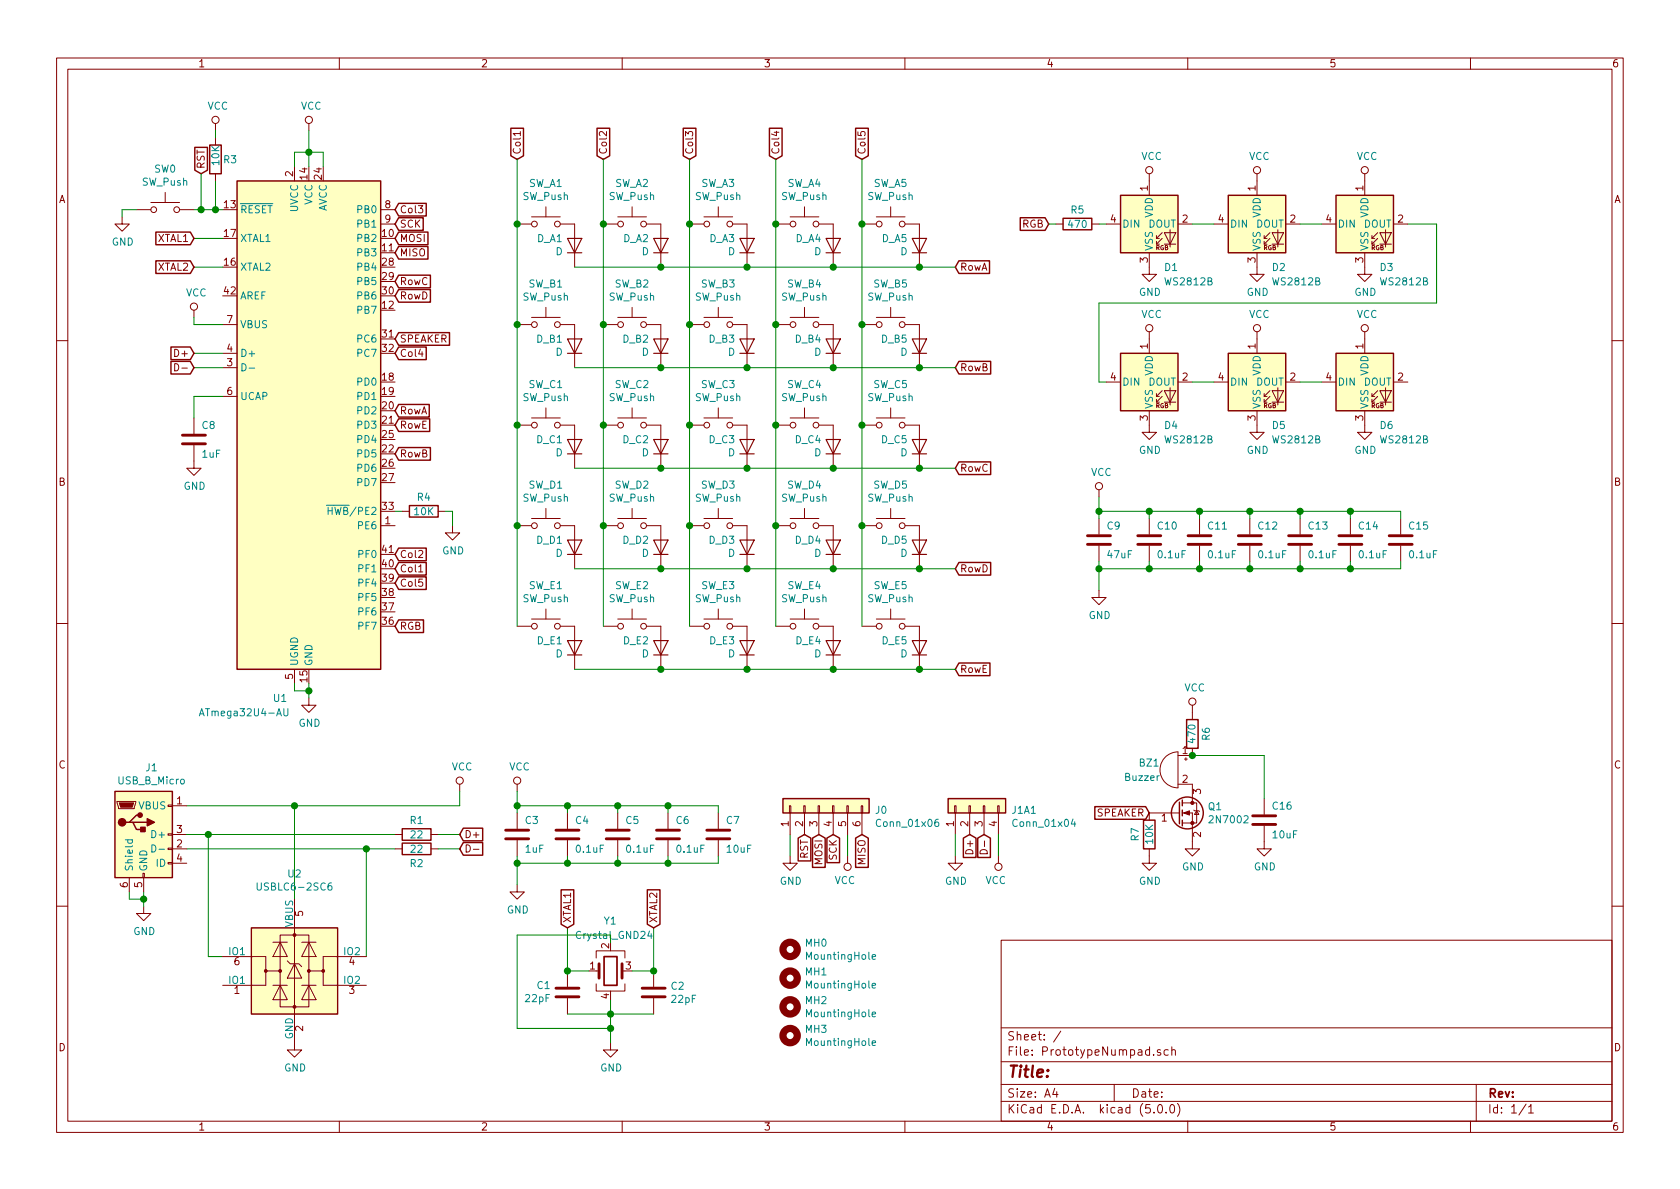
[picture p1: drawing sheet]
<svg xmlns="http://www.w3.org/2000/svg" width="297mm" height="210mm" viewBox="0 0 297 210" stroke-linecap="round" stroke-linejoin="round" font-family="sans-serif">
<g fill="none" stroke="#840000" stroke-width=".18">
<path d="M10 10.3h277v189.9h-277zM12 12.2h273v186.1h-273zM60 10.3v1.9M110 10.3v1.9M160 10.3v1.9M210 10.3v1.9M260 10.3v1.9M21.6 38.3v1.3h1.3l-1.3 1.3-1.3-1.3h1.3M24.1 37.1h2.6M26.7 35.8h5M29.2 34v1.8M31.7 37.1h2.6"/>
<path d="M38.1 21.8v1.3M38.1 24.4v1.2M38.1 30.7v1.3M52.1 29.5v2.5M54.6 21.8v1.3M67.3 37.1h2.5M67.3 39.6h2.5M91.4 39.6h2.6M92 23.3v.7M94 38.3h5.1M96.5 36.6v1.7M99.1 39.6h2.5v7.6"/>
<path d="M106.7 39.6h2.5M109.2 38.3h5.1M111.8 36.6v1.7M114.3 39.6h2.5v7.6M121.9 39.6h2.6M124.5 38.3h5M127 36.6v1.7M129.5 39.6h2.6v7.6M137.2 39.6h2.5M139.7 38.3h5.1M142.2 36.6v1.7M144.8 39.6h2.5v7.6"/>
<path d="M152.4 39.6h2.5M154.9 38.3h5.1M157.5 36.6v1.7M160 39.6h2.6v7.6M186.7 39.6h1.3M193 39.6h1.3M195.6 39.6h2.5M203.2 30.7v3.8M208.3 39.6h2.5M214.6 39.6h2.6M222.2 30.7v3.8M227.3 39.6h2.6"/>
<path d="M233.7 39.6h2.5M241.3 30.7v3.8M246.4 39.6h2.5M34.3 54.9v1.2M39.4 57.4h2.5M91.4 57.4h2.6M94 56.1h5.1M96.5 54.4v1.7M99.1 57.4h2.5v7.6M106.7 57.4h2.5M109.2 56.1h5.1M111.8 54.4v1.7"/>
<path d="M114.3 57.4h2.5v7.6M121.9 57.4h2.6M124.5 56.1h5M127 54.4v1.7M129.5 57.4h2.6v7.6M137.2 57.4h2.5M139.7 56.1h5.1M142.2 54.4v1.7M144.8 57.4h2.5v7.6M152.4 57.4h2.5M154.9 56.1h5.1M157.5 54.4v1.7"/>
<path d="M160 57.4h2.6v7.6M203.2 44.7v3.8h1.3l-1.3 1.3-1.3-1.3h1.3M203.2 58.7v3.8M204.5 42.2h.5M205.5 42.2l-1 1v-.5M205.5 41.1l-1 1.1v-.5M205.9 41.1h2l-1 2.1zM205.9 43.2h2M206.9 40.6v3.1M222.2 44.7v3.8h1.3l-1.3 1.3-1.2-1.3h1.2M222.2 58.7v3.8M223.5 42.2h.5"/>
<path d="M224.5 42.2l-1 1v-.5M224.5 41.1l-1 1.1v-.5M224.9 41.1h2l-1 2.1zM224.9 43.2h2M225.9 40.6v3.1M241.3 44.7v3.8h1.3l-1.3 1.3-1.3-1.3h1.3M241.3 58.7v3.8M242.6 42.2h.5M243.6 42.2l-1 1v-.5M243.6 41.1l-1 1.1v-.5M244 41.1h2l-1 2.1zM244 43.2h2"/>
<path d="M245 40.6v3.1M10 60.2h2M30.9 64.3a.64 .64 0 0 1 .7 .6 .64 .64 0 0 1-.7 .7zM32.2 65.1h.9M34.3 78.7v4.1h1.3l-1.3 1.3-1.3-1.3h1.3M34.3 73.9v2.8M39.4 65h2.5M39.4 62.5h2.5M39.4 70.1h2.5M91.4 75.2h2.6M94 73.9h5.1M96.5 72.1v1.8"/>
<path d="M99.1 75.2h2.5v7.6M106.7 75.2h2.5M109.2 73.9h5.1M111.8 72.1v1.8M114.3 75.2h2.5v7.6M121.9 75.2h2.6M124.5 73.9h5M127 72.1v1.8M129.5 75.2h2.6v7.6M137.2 75.2h2.5M139.7 73.9h5.1M142.2 72.1v1.8"/>
<path d="M144.8 75.2h2.5v7.6M152.4 75.2h2.5M154.9 73.9h5.1M157.5 72.1v1.8M160 75.2h2.6v7.6M195.6 67.6h2.5M203.2 72.6v3.8h1.3l-1.3 1.3-1.3-1.3h1.3M204.5 70.1h.5M205.5 70.1l-1 1v-.5M205.5 69.1l-1 1v-.5M205.9 69.1h2l-1 2zM205.9 71.1h2"/>
<path d="M206.9 68.6v3M208.3 67.6h2.5M214.6 67.6h2.6M222.2 72.6v3.8h1.3l-1.3 1.3-1.2-1.3h1.2M223.5 70.1h.5M224.5 70.1l-1 1v-.5M224.5 69.1l-1 1v-.5M224.9 69.1h2l-1 2zM224.9 71.1h2M225.9 68.6v3M227.3 67.6h2.6M233.7 67.6h2.5"/>
<path d="M241.3 72.6v3.8h1.3l-1.3 1.3-1.3-1.3h1.3M242.6 70.1h.5M243.6 70.1l-1 1v-.5M243.6 69.1l-1 1v-.5M244 69.1h2l-1 2zM244 71.1h2M245 68.6v3M246.4 67.6h2.5M285 60.2h2M67.3 93h2.5M71.1 90.4h1.3M77.5 90.4h1.2"/>
<path d="M80 93v1.2h1.3l-1.3 1.3-1.3-1.3h1.3M91.4 93h2.6M94 91.7h5.1M96.5 89.9v1.8M99.1 93h2.5v7.6M106.7 93h2.5M109.2 91.7h5.1M111.8 89.9v1.8M114.3 93h2.5v7.6M121.9 93h2.6M124.5 91.7h5M127 89.9v1.8"/>
<path d="M129.5 93h2.6v7.6M137.2 93h2.5M139.7 91.7h5.1M142.2 89.9v1.8M144.8 93h2.5v7.6M152.4 93h2.5M154.9 91.7h5.1M157.5 89.9v1.8M160 93h2.6v7.6M194.3 86.6v1.3M194.3 91.7v2.8M194.3 96.5v2.8"/>
<path d="M203.2 91.7v2.8M203.2 96.5v2.8M212.1 91.7v2.8M212.1 96.5v2.8M221 91.7v2.8M221 96.5v2.8M229.9 91.7v2.8M229.9 96.5v2.8M238.8 91.7v2.8M238.8 96.5v2.8M247.6 91.7v2.8M247.6 96.5v2.8"/>
<path d="M10 110.3h2M52.1 118.4v2.5M74 101.1h.8M91.4 110.7h2.6M94 109.5h5.1M96.5 107.7v1.8M99.1 110.7h2.5v7.7M106.7 110.7h2.5M109.2 109.5h5.1M111.8 107.7v1.8M114.3 110.7h2.5v7.7M121.9 110.7h2.6"/>
<path d="M124.5 109.5h5M127 107.7v1.8M129.5 110.7h2.6v7.7M137.2 110.7h2.5M139.7 109.5h5.1M142.2 107.7v1.8M144.8 110.7h2.5v7.7M152.4 110.7h2.5M154.9 109.5h5.1M157.5 107.7v1.8M160 110.7h2.6v7.7M194.3 104.4v1.3h1.3l-1.3 1.2-1.3-1.2h1.3"/>
<path d="M285 110.3h2M54.6 123.4v1.3h1.3l-1.3 1.3-1.3-1.3h1.3M81.3 138.7v1.2M91.4 138.7v1.2M206 133.9a3.3 3.3 0 0 1 2.3-.9v6.3a3.2 3.2 0 0 1-2.9-1.9 3.2 3.2 0 0 1 .6-3.5zM208.3 138.7h2.5v3.3M209.4 134.2h.5M209.7 134v.5M210.8 124.7v2.5M210.8 132.3v1.3h-2.5M20.7 141.7h3.3v.3l-.3 1h-2.7zM22.9 155.2v2.5"/>
<path d="M25.3 154.4h.2v.8h-.2zM25.4 155.2v2.5M29.7 152.5h.8v.3h-.8zM29.7 150h.8v.2h-.8zM29.7 147.4h.8v.3h-.8zM29.7 142.4h.8v.2h-.8zM30.5 142.5h2.5M30.5 150.1h2.5M30.5 147.6h2.5M30.5 152.6h2.5M52.1 159v26.7h1.2l-1.2 1.2-1.3-1.2h1.3M69.8 150.1h1.3"/>
<path d="M69.8 147.6h1.3M76.2 150.1h1.3M76.2 147.6h1.3M82.4 149.4a.64 .64 0 0 1 .8 .6 .64 .64 0 0 1-.8 .7zM83.7 150.2h1M91.4 156.5v1.2h1.3l-1.3 1.3-1.2-1.3h1.2M91.4 143.8v2.8M91.4 148.6v2.8M100.3 143.8v2.8M100.3 148.6v2.8M109.2 143.8v2.8M109.2 148.6v2.8"/>
<path d="M118.1 143.8v2.8M118.1 148.6v2.8M127 143.8v2.8M127 148.6v2.8M139.6 142.5h.2v1.3h-.2zM139.7 151.4v1.2h1.3l-1.3 1.3-1.3-1.3h1.3M139.7 143.8v3.8M142.1 142.5h.3v1.3h-.3zM142.2 143.8v3.8M144.7 142.5h.2v1.3h-.2zM144.8 143.8v3.8M147.2 142.5h.2v1.3h-.2z"/>
<path d="M147.3 143.8v3.8M149.7 142.5h.3v1.3h-.3zM149.9 143.8v3.8M149.9 151.4v1.2M152.3 142.5h.2v1.3h-.2zM152.4 143.8v3.8M168.8 142.5h.2v1.3h-.2zM168.9 151.4v1.2h1.3l-1.3 1.3-1.3-1.3h1.3M168.9 143.8v3.8M171.3 142.5h.3v1.3h-.3zM171.4 143.8v3.8M173.4 150.5a.68 .68 0 0 1 .7-.2 .68 .68 0 0 1 .4 .7h-1.2z"/>
<path d="M173.9 142.5h.2v1.3h-.2zM174 143.8v3.8M174.1 148.7v1M176.4 142.5h.3v1.3h-.3zM176.5 143.8v3.8M176.5 151.4v1.2M203.2 150.1v2.5h1.3l-1.3 1.3-1.3-1.3h1.3M208.5 143.8h-5.3v1.2M209 143.8h1.8v6.3h1.3l-1.3 1.3-1.3-1.3h1.3M209 142h1.8M210.8 142h.8v3.5h-2.6M211.1 143.3l.1 .1h.8l.1 .1"/>
<path d="M211.6 143.4l.4 .6h-.8zM223.5 146v4.1h1.3l-1.3 1.3-1.3-1.3h1.3M223.5 141.2v2.8M10 160.2h2M25.4 160.3v1.2h1.3l-1.3 1.3-1.3-1.3h1.3M39.4 169.2h7.6v2.5h2.5M47 171.7v2.5h-7.6M48.3 174.2h2.5M48.3 166.6h2.5M49.5 165.3h5.1v12.7h-5.1zM49.5 174.2l1.3 2.6h-2.5zM49.5 166.6l1.3 2.6h-2.5z"/>
<path d="M50.8 169.9l.5 .5h1.5l.5 .5M52.1 170.4l1.2 2.6h-2.5zM53.3 174.2h2.6M53.3 166.6h2.6M54.6 174.2l1.3 2.6h-2.6zM54.6 166.6l1.3 2.6h-2.6zM57.1 171.7v2.5h7.7M64.8 169.2h-7.7v2.5h-2.5M100.3 171.7v2.8M100.3 176.5v2.8M105.4 174v1.3h5.1v-1.3M105.4 169.4v-1.3h5.1v1.3"/>
<path d="M105.4 171.7h.5M110 171.7h.5M115.6 171.7v2.8M115.6 176.5v2.8M177 166.3h108v32h-108zM285 160.2h2M60 198.3v1.9M107.9 184.4v1.3h1.3l-1.3 1.2-1.2-1.2h1.2M110 198.3v1.9M160 198.3v1.9M177 194.8h108M177 191.8h108"/>
<path d="M177 187.8h108M177 181.8h108M186.5 192.5l-.4 1h1M186.8 193v1M187.6 182.3l-1.3 2M197 191.8v3M204 186.5v.1M204 196.7v.1M204.8 195.5l.4-.2a.94 .94 0 0 1 0 1.5 .79 .79 0 0 1-.4-1.3zM205.2 185.7l-.4-.1-.2 .2 .1 .2 .5 .2v.3h-.6M206.2 196.7v.1M206.6 185.7l-.5-.1-.3 .3 .1 .6 .2 .1 .5-.1"/>
<path d="M207 195.4l.3-.1a.94 .94 0 0 1 0 1.5 .82 .82 0 0 1-.3-1.4zM207.2 185.7l.2-.1 .3 .1 .1 .9M207.2 185.1v1.5M208.2 195.1a1.71 1.71 0 0 1 0 2.3M210 198.3v1.9M260 198.3v1.9M261 191.8v6.5M269.8 195.2l-1.2 2M270.3 195.8l.4-.5v1.5M270.3 196.8h.8"/>
<circle cx="27.2" cy="37.1" r=".51"/>
<circle cx="31.2" cy="37.1" r=".51"/>
<circle cx="38.1" cy="21.2" r=".63"/>
<circle cx="54.6" cy="21.2" r=".63"/>
<circle cx="94.5" cy="39.6" r=".51"/>
<circle cx="98.6" cy="39.6" r=".51"/>
<circle cx="109.7" cy="39.6" r=".51"/>
<circle cx="113.8" cy="39.6" r=".51"/>
<circle cx="125" cy="39.6" r=".51"/>
<circle cx="129" cy="39.6" r=".51"/>
<circle cx="140.2" cy="39.6" r=".51"/>
<circle cx="144.3" cy="39.6" r=".51"/>
<circle cx="155.4" cy="39.6" r=".51"/>
<circle cx="159.5" cy="39.6" r=".51"/>
<circle cx="203.2" cy="30.1" r=".63"/>
<circle cx="222.2" cy="30.1" r=".63"/>
<circle cx="241.3" cy="30.1" r=".63"/>
<circle cx="34.3" cy="54.2" r=".63"/>
<circle cx="94.5" cy="57.4" r=".51"/>
<circle cx="98.6" cy="57.4" r=".51"/>
<circle cx="109.7" cy="57.4" r=".51"/>
<circle cx="113.8" cy="57.4" r=".51"/>
<circle cx="125" cy="57.4" r=".51"/>
<circle cx="129" cy="57.4" r=".51"/>
<circle cx="140.2" cy="57.4" r=".51"/>
<circle cx="144.3" cy="57.4" r=".51"/>
<circle cx="155.4" cy="57.4" r=".51"/>
<circle cx="159.5" cy="57.4" r=".51"/>
<circle cx="203.2" cy="58" r=".63"/>
<circle cx="222.2" cy="58" r=".63"/>
<circle cx="241.3" cy="58" r=".63"/>
<circle cx="94.5" cy="75.2" r=".51"/>
<circle cx="98.6" cy="75.2" r=".51"/>
<circle cx="109.7" cy="75.2" r=".51"/>
<circle cx="113.8" cy="75.2" r=".51"/>
<circle cx="125" cy="75.2" r=".51"/>
<circle cx="129" cy="75.2" r=".51"/>
<circle cx="140.2" cy="75.2" r=".51"/>
<circle cx="144.3" cy="75.2" r=".51"/>
<circle cx="155.4" cy="75.2" r=".51"/>
<circle cx="159.5" cy="75.2" r=".51"/>
<circle cx="94.5" cy="93" r=".51"/>
<circle cx="98.6" cy="93" r=".51"/>
<circle cx="109.7" cy="93" r=".51"/>
<circle cx="113.8" cy="93" r=".51"/>
<circle cx="125" cy="93" r=".51"/>
<circle cx="129" cy="93" r=".51"/>
<circle cx="140.2" cy="93" r=".51"/>
<circle cx="144.3" cy="93" r=".51"/>
<circle cx="155.4" cy="93" r=".51"/>
<circle cx="159.5" cy="93" r=".51"/>
<circle cx="194.3" cy="86" r=".63"/>
<circle cx="94.5" cy="110.7" r=".51"/>
<circle cx="98.6" cy="110.7" r=".51"/>
<circle cx="109.7" cy="110.7" r=".51"/>
<circle cx="113.8" cy="110.7" r=".51"/>
<circle cx="125" cy="110.7" r=".51"/>
<circle cx="129" cy="110.7" r=".51"/>
<circle cx="140.2" cy="110.7" r=".51"/>
<circle cx="144.3" cy="110.7" r=".51"/>
<circle cx="155.4" cy="110.7" r=".51"/>
<circle cx="159.5" cy="110.7" r=".51"/>
<circle cx="81.3" cy="138" r=".63"/>
<circle cx="91.4" cy="138" r=".63"/>
<circle cx="210.8" cy="124.1" r=".63"/>
<circle cx="149.9" cy="153.3" r=".63"/>
<circle cx="176.5" cy="153.3" r=".63"/>
</g>
<g fill="#ffffc2" stroke="#ffffc2" stroke-width=".18">
<path d="M41.9 32h25.4v86.4h-25.4z"/>
<path d="M20.3 139.9h10.2v15.3h-10.2z"/>
<path d="M44.4 164.1h15.3v15.2h-15.3z"/>
<path d="M138.4 141.2h15.3v2.6h-15.3z"/>
<path d="M198.1 34.5h10.2v10.2h-10.2z"/>
<path d="M217.2 34.5h10.1v10.2h-10.1z"/>
<path d="M236.2 34.5h10.2v10.2h-10.2z"/>
<path d="M198.1 62.5h10.2v10.1h-10.2z"/>
<path d="M217.2 62.5h10.1v10.1h-10.1z"/>
<path d="M236.2 62.5h10.2v10.1h-10.2z"/>
<path d="M167.6 141.2h10.2v2.6h-10.2z"/>
</g>
<g fill="none" stroke="#840000" stroke-width=".25">
<path d="M34.4 26.1h2.3v4l-1.1 .6-1.2-.6zM37.1 25.6h2v5.1h-2zM41.9 32h25.4v86.4h-25.4zM70.5 36h4.9v2.2h-4.9l-.7-1.1zM70.5 38.5h4.3v2.2h-4.3l-.7-1.1zM90.3 22.7h2.3v4.9l-1.2 .6-1.1-.6zM105.6 22.7h2.2v4.9l-1.1 .6-1.1-.6zM120.8 22.7h2.2v4.9l-1.1 .6-1.1-.6zM136 22.7h2.3v4.9l-1.1 .6-1.2-.6zM151.3 22.7h2.2v4.9l-1.1 .6-1.1-.6zM180.4 38.5h4.4l.6 1.1-.6 1.1h-4.4zM188 38.6h5v2h-5z"/>
<path d="M198.1 34.5h10.2v10.2h-10.2zM217.2 34.5h10.1v10.2h-10.1zM236.2 34.5h10.2v10.2h-10.2zM27.6 41h6.1l.6 1.2-.6 1.1h-6.1zM27.6 46.1h6.1l.6 1.1-.6 1.2h-6.1zM70.5 48.7h5.6v2.2h-5.6l-.7-1.1zM70.5 51.2h5.6v2.2h-5.6l-.7-1.1zM70.5 41h5.2v2.3h-5.2l-.7-1.1zM70.5 43.6h5.2v2.2h-5.2l-.7-1.1zM70.5 58.8h9v2.3h-9l-.7-1.2zM169.5 46.1h5.5v2.3h-5.5l-.6-1.2zM30.2 61.4h3.5l.6 1.1-.6 1.1h-3.5z"/>
<path d="M30.2 63.9h3.5l.6 1.1-.6 1.1h-3.5zM70.5 71.5h5.4v2.3h-5.4l-.7-1.2zM70.5 79.1h5.6v2.3h-5.6l-.7-1.1zM70.5 74.1h5.5v2.2h-5.5l-.7-1.1zM70.5 61.4h4.9v2.2h-4.9l-.7-1.1zM169.5 63.9h5.7v2.2h-5.7l-.6-1.1zM198.1 62.5h10.2v10.1h-10.2zM217.2 62.5h10.1v10.1h-10.1zM236.2 62.5h10.2v10.1h-10.2zM70.5 99.5h4.9v2.2h-4.9l-.7-1.1zM70.5 96.9h4.9v2.3h-4.9l-.7-1.2zM72.4 89.4h5.1v2h-5.1z"/>
<path d="M169.5 81.7h5.7v2.2h-5.7l-.6-1.1zM169.5 99.5h5.7v2.2h-5.7l-.6-1.1zM70.5 102h4.9v2.2h-4.9l-.7-1.1zM70.5 109.6h4.4v2.3h-4.4l-.7-1.2zM169.5 117.2h5.5v2.3h-5.5l-.6-1.1zM20.3 139.9h10.2v15.3h-10.2zM209.8 127.2h2v5.1h-2zM22.9 145.4h.6l.6 1.3h1.3M23.5 145.4h2.5M24.8 144.1h-.7l-1.2 1.3h-.7M71.1 146.6h5.1v2h-5.1zM71.1 149.1h5.1v2h-5.1z"/>
<path d="M81.9 146.5h3.4v2.2h-3.4l-.6-1.1zM81.9 149h3.4v2.2h-3.4l-.6-1.1zM99.2 157.3h2.2v6.1l-1.1 .7-1.1-.7zM114.5 157.3h2.2v6.1l-1.1 .7-1.1-.7zM138.4 141.2h15.3v2.6h-15.3zM141.1 148.2l1.1-.6 1.2 .6v4h-2.3zM143.7 148.2l1.1-.6 1.1 .6v5.2h-2.2zM146.2 148.2l1.1-.6 1.1 .6v4.3h-2.2zM151.3 148.2l1.1-.6 1.1 .6v5.2h-2.2zM167.6 141.2h10.2v2.6h-10.2zM170.3 148.2l1.1-.6 1.2 .6v3.4h-2.3zM172.9 148.2l1.1-.6 1.1 .6v3.4h-2.2z"/>
<path d="M193.6 142.6h9l.6 1.2-.6 1.1h-9zM202.2 145h2v5.1h-2zM208.5 141.9v3.8M209 141.5v1M209 143.3v1M209 145v1M44.4 164.1h15.3v15.2h-15.3z"/>
<circle cx="209.9" cy="143.8" r="2.82"/>
</g>
<g fill="none" stroke="#008484" stroke-width=".18">
<path d="M42.8 64.3a.64 .64 0 0 1 .7 .6 .64 .64 0 0 1-.7 .7zM44 65.1h1M57.7 89.4h1.3M58 89.7v1.3M58 90.3h.7M35.3 126.6l.4-1.3 .4 1.3M35.4 126.2h.6M50.2 125.3v1.1l.2 .2h.3l.2-.2v-1.1M22.1 148.5h1.3M22.6 148.5v.4l.2 .2 .6-.1v-.5M26.8 149.4a.64 .64 0 0 1 .8 .6 .64 .64 0 0 1-.8 .7zM28.1 150.2h1"/>
<path d="M45.5 156.1v1.1l.2 .2 .4-.1 .1-.1v-1.1M58.6 156.1l-.4 .1a.87 .87 0 0 0 0 1.2l.4-.1v-.6l-.4-.1-.2 .3M165.9 144.9l-.4 .1a.87 .87 0 0 0 0 1.1l.4-.1v-.5l-.4-.1-.2 .2M189.7 144.8l-.3 .9h.8M190 145.3v.8M114.8 164.6l-.3 .9h.8M115.1 165.1v.9M154.2 169.2l.6-.1v-.2l-.4-.1-.2 .2 .1 .6h.5M154.2 174.3l.6-.1v-.3h-.4l-.2 .2 .1 .6h.5M154.2 179.4l.6-.1v-.3h-.4l-.2 .1 .1 .7h.5M154.2 184.4l.6-.1v-.2l-.4-.1-.2 .2 .1 .6h.5"/>
</g>
<g fill="none" stroke="#840000" stroke-width=".51">
<path d="M32.3 78.5h4M32.3 77h4M192.3 96.3h4M192.3 94.7h4M201.2 96.3h4M201.2 94.7h4M210.1 96.3h4M210.1 94.7h4M218.9 96.3h4.1M218.9 94.7h4.1M227.8 96.3h4.1M227.8 94.7h4.1"/>
<path d="M236.7 96.3h4.1M236.7 94.7h4.1M245.6 96.3h4.1M245.6 94.7h4.1M89.4 148.3h4.1M89.4 146.8h4.1M98.3 148.3h4.1M98.3 146.8h4.1M107.2 148.3h4.1M107.2 146.8h4.1M116.1 148.3h4M116.1 146.8h4"/>
<path d="M125 148.3h4M125 146.8h4M221.5 145.8h4.1M221.5 144.3h4.1M98.3 174.7h4.1M98.3 176.3h4.1M105.9 170.4v2.6M110 170.4v2.6M113.5 174.7h4.1M113.5 176.3h4.1"/>
</g>
<g fill="none" stroke="#008400" stroke-width=".18">
<path d="M24.1 37.1h-2.5v1.2M34.3 37.1h5.1M35.6 30.7v6.4M38.1 23.1v1.3M38.1 32v5.1M52.1 29.5v-2.6h5v2.6M54.6 23.1v6.4M91.4 28.2v82.5M106.7 28.2v82.5M121.9 28.2v82.5M137.2 28.2v82.5M152.4 28.2v82.5"/>
<path d="M185.4 39.6h1.3M194.3 39.6h1.3M210.8 39.6h3.8M229.9 39.6h3.8M248.9 39.6h5.1v14h-59.7v14h1.3M34.3 56.1v1.3h5.1M34.3 42.2h5.1M34.3 47.2h5.1M101.6 47.2h67.3M34.3 62.5h5.1M34.3 65h5.1M39.4 70.1h-5.1v3.8"/>
<path d="M101.6 65h67.3M210.8 67.6h3.8M229.9 67.6h3.8M69.8 90.4h1.3M78.7 90.4h1.3v2.6M101.6 82.8h67.3M194.3 90.4h53.3v1.3M194.3 87.9v3.8M194.3 99.3v5.1M203.2 90.4v1.3M203.2 99.3v1.3M212.1 90.4v1.3"/>
<path d="M212.1 99.3v1.3M221 90.4v1.3M221 99.3v1.3M229.9 90.4v1.3M229.9 99.3v1.3M238.8 90.4v1.3M238.8 99.3v1.3M247.6 99.3v1.3h-53.3M101.6 100.6h67.3M101.6 118.4h67.3M52.1 120.9v1.3h2.5M54.6 120.9v2.5"/>
<path d="M81.3 139.9v2.6h-48.3M91.4 139.9v3.9M210.8 133.6h12.7v7.6M22.9 157.7v1.3h2.5M25.4 157.7v2.6M33 147.6h36.8M33 150.1h36.8M36.8 147.6v21.6h2.6M52.1 142.5v16.5M64.8 150.1v19.1M77.5 147.6h3.8M77.5 150.1h3.8"/>
<path d="M91.4 151.4v5.1M91.4 142.5h35.6v1.3M100.3 142.5v1.3M100.3 151.4v1.2M109.2 142.5v1.3M109.2 151.4v1.2M118.1 142.5v1.3M118.1 151.4v1.2M127 151.4v1.2h-35.6M139.7 147.6v3.8M149.9 147.6v3.8M168.9 147.6v3.8"/>
<path d="M176.5 147.6v3.8M100.3 179.3h15.3M100.3 164.1v7.6h3.8M107.9 176.8v7.6M107.9 165.3h-16.5v16.6h16.5M115.6 164.1v7.6h-3.8"/>
</g>
<g fill="#008400" stroke="#008400" stroke-width=".25">
<circle cx="108" cy="179.3" r=".51"/>
<circle cx="91.4" cy="142.5" r=".51"/>
<circle cx="100.3" cy="142.5" r=".51"/>
<circle cx="109.2" cy="142.5" r=".51"/>
<circle cx="118.1" cy="142.5" r=".51"/>
<circle cx="118.1" cy="152.6" r=".51"/>
<circle cx="109.2" cy="152.6" r=".51"/>
<circle cx="100.3" cy="152.6" r=".51"/>
<circle cx="91.4" cy="152.6" r=".51"/>
<circle cx="36.8" cy="147.6" r=".51"/>
<circle cx="64.8" cy="150.1" r=".51"/>
<circle cx="52.1" cy="142.5" r=".51"/>
<circle cx="54.6" cy="26.9" r=".51"/>
<circle cx="100.3" cy="171.7" r=".51"/>
<circle cx="115.6" cy="171.7" r=".51"/>
<circle cx="132.1" cy="47.2" r=".51"/>
<circle cx="147.3" cy="47.2" r=".51"/>
<circle cx="162.6" cy="47.2" r=".51"/>
<circle cx="162.6" cy="65" r=".51"/>
<circle cx="147.3" cy="65" r=".51"/>
<circle cx="132.1" cy="65" r=".51"/>
<circle cx="116.8" cy="65" r=".51"/>
<circle cx="116.8" cy="82.8" r=".51"/>
<circle cx="132.1" cy="82.8" r=".51"/>
<circle cx="147.3" cy="82.8" r=".51"/>
<circle cx="162.6" cy="82.8" r=".51"/>
<circle cx="116.8" cy="100.6" r=".51"/>
<circle cx="132.1" cy="100.6" r=".51"/>
<circle cx="147.3" cy="100.6" r=".51"/>
<circle cx="162.6" cy="100.6" r=".51"/>
<circle cx="116.8" cy="118.4" r=".51"/>
<circle cx="132.1" cy="118.4" r=".51"/>
<circle cx="147.3" cy="118.4" r=".51"/>
<circle cx="162.6" cy="118.4" r=".51"/>
<circle cx="91.4" cy="57.4" r=".51"/>
<circle cx="91.4" cy="75.2" r=".51"/>
<circle cx="91.4" cy="93" r=".51"/>
<circle cx="106.7" cy="39.6" r=".51"/>
<circle cx="106.7" cy="57.4" r=".51"/>
<circle cx="106.7" cy="75.2" r=".51"/>
<circle cx="106.7" cy="93" r=".51"/>
<circle cx="121.9" cy="39.6" r=".51"/>
<circle cx="121.9" cy="57.4" r=".51"/>
<circle cx="121.9" cy="75.2" r=".51"/>
<circle cx="121.9" cy="93" r=".51"/>
<circle cx="137.2" cy="39.6" r=".51"/>
<circle cx="137.2" cy="57.4" r=".51"/>
<circle cx="137.2" cy="75.2" r=".51"/>
<circle cx="137.2" cy="93" r=".51"/>
<circle cx="152.4" cy="39.6" r=".51"/>
<circle cx="152.4" cy="57.4" r=".51"/>
<circle cx="152.4" cy="75.2" r=".51"/>
<circle cx="152.4" cy="93" r=".51"/>
<circle cx="25.4" cy="159" r=".51"/>
<circle cx="54.6" cy="122.2" r=".51"/>
<circle cx="38.1" cy="37.1" r=".51"/>
<circle cx="35.6" cy="37.1" r=".51"/>
<circle cx="194.3" cy="90.4" r=".51"/>
<circle cx="203.2" cy="90.4" r=".51"/>
<circle cx="212.1" cy="90.4" r=".51"/>
<circle cx="221" cy="90.4" r=".51"/>
<circle cx="221" cy="100.6" r=".51"/>
<circle cx="212.1" cy="100.6" r=".51"/>
<circle cx="203.2" cy="100.6" r=".51"/>
<circle cx="194.3" cy="100.6" r=".51"/>
<circle cx="229.9" cy="90.4" r=".51"/>
<circle cx="229.9" cy="100.6" r=".51"/>
<circle cx="238.8" cy="100.6" r=".51"/>
<circle cx="238.8" cy="90.4" r=".51"/>
<circle cx="91.4" cy="39.6" r=".51"/>
<circle cx="116.8" cy="47.2" r=".51"/>
<circle cx="108" cy="181.9" r=".51"/>
<circle cx="210.8" cy="133.6" r=".51"/>
</g>
<g fill="#840000" stroke="#840000" stroke-width=".25">
<path d="M24.9 146.3h.8v.8h-.8z"/>
<path d="M26 144.8l1.3 .6-1.3 .6z"/>
<circle cx="21.6" cy="145.4" r=".63"/>
<circle cx="24.8" cy="144.1" r=".38"/>
</g>
<g fill="#840000" stroke="#840000" stroke-width=".18">
<path d="M21.1 142h2.5l-.2 .7h-2.1z"/>
<path d="M209.3 143.8l1-.4v.7z"/>
<circle cx="47" cy="171.7" r=".25"/>
<circle cx="49.5" cy="171.7" r=".25"/>
<circle cx="52.1" cy="178" r=".25"/>
<circle cx="52.1" cy="165.3" r=".25"/>
<circle cx="54.6" cy="171.7" r=".25"/>
<circle cx="57.1" cy="171.7" r=".25"/>
<circle cx="210.8" cy="145.5" r=".28"/>
<circle cx="210.8" cy="142" r=".28"/>
</g>
<g fill="none" stroke="#840000" stroke-width=".2">
<path d="M100.3 59.9h2.6l-1.3 2.6zM100.3 42.2h2.6l-1.3 2.5zM100.3 44.7h2.6M115.6 42.2h2.5l-1.3 2.5zM115.6 59.9h2.5l-1.3 2.6zM115.6 44.7h2.5M130.8 42.2h2.5l-1.2 2.5zM130.8 59.9h2.5l-1.2 2.6zM130.8 44.7h2.5M146 42.2h2.6l-1.3 2.5zM146 59.9h2.6l-1.3 2.6zM146 44.7h2.6"/>
<path d="M161.3 42.2h2.5l-1.2 2.5zM161.3 59.9h2.5l-1.2 2.6zM161.3 44.7h2.5M100.3 77.7h2.6l-1.3 2.6zM100.3 62.5h2.6M115.6 77.7h2.5l-1.3 2.6zM115.6 62.5h2.5M130.8 77.7h2.5l-1.2 2.6zM130.8 62.5h2.5M146 77.7h2.6l-1.3 2.6zM146 62.5h2.6M161.3 77.7h2.5l-1.2 2.6z"/>
<path d="M161.3 62.5h2.5M100.3 95.5h2.6l-1.3 2.5zM100.3 80.3h2.6M100.3 98h2.6M115.6 95.5h2.5l-1.3 2.5zM115.6 80.3h2.5M115.6 98h2.5M130.8 95.5h2.5l-1.2 2.5zM130.8 80.3h2.5M130.8 98h2.5M146 95.5h2.6l-1.3 2.5zM146 80.3h2.6"/>
<path d="M146 98h2.6M161.3 95.5h2.5l-1.2 2.5zM161.3 80.3h2.5M161.3 98h2.5M100.3 113.3h2.6l-1.3 2.5zM100.3 115.8h2.6M115.6 113.3h2.5l-1.3 2.5zM115.6 115.8h2.5M130.8 113.3h2.5l-1.2 2.5zM130.8 115.8h2.5M146 113.3h2.6l-1.3 2.5zM146 115.8h2.6"/>
<path d="M161.3 113.3h2.5l-1.2 2.5zM161.3 115.8h2.5"/>
</g>
<path d="M106.8 169.2h2.3v5h-2.3z" fill="none" stroke="#840000" stroke-width=".3"/>
<g fill="none" stroke="#840000" stroke-width="1.3">
<circle cx="139.7" cy="167.9" r="1.27"/>
<circle cx="139.7" cy="178" r="1.27"/>
<circle cx="139.7" cy="173" r="1.27"/>
<circle cx="139.7" cy="183.1" r="1.27"/>
</g>
<text font-size="2.8" fill="#840000" x="178" y="190.5">Title:</text>
<g font-size="2.1" fill="#840000">
<text x="178" y="184">Sheet: /</text>
<text x="178" y="186.7">File: PrototypeNumpad.sch</text>
<text x="178" y="196.9">KiCad E.D.A. kicad (5.0.0)</text>
<text x="178" y="194.1">Size: A4</text>
<text x="200" y="194.1">Date:</text>
<text x="263" y="194.1">Rev:</text>
<text x="263" y="196.9">Id: 1/1</text>
</g>
<g font-size="1.8" fill="#840000">
<text x="35" y="11.9">1</text>
<text x="85" y="11.9">2</text>
<text x="135" y="11.9">3</text>
<text x="185" y="11.9">4</text>
<text x="235" y="11.9">5</text>
<text x="285" y="11.9">6</text>
<text x="36.2" y="29.9" transform="rotate(-90 36.2 29.9)">RST</text>
<text x="92.1" y="27.4" transform="rotate(-90 92.1 27.4)">Col1</text>
<text x="107.3" y="27.4" transform="rotate(-90 107.3 27.4)">Col2</text>
<text x="122.6" y="27.4" transform="rotate(-90 122.6 27.4)">Col3</text>
<text x="137.8" y="27.4" transform="rotate(-90 137.8 27.4)">Col4</text>
<text x="153" y="27.4" transform="rotate(-90 153 27.4)">Col5</text>
<text x="10.4" y="35.9">A</text>
<text x="51.8" y="31.2" transform="rotate(-90 51.8 31.2)">2</text>
<text x="54.4" y="31.7" transform="rotate(-90 54.4 31.7)">14</text>
<text x="56.9" y="31.7" transform="rotate(-90 56.9 31.7)">24</text>
<text x="202.9" y="33.8" transform="rotate(-90 202.9 33.8)">1</text>
<text x="222" y="33.8" transform="rotate(-90 222 33.8)">1</text>
<text x="241" y="33.8" transform="rotate(-90 241 33.8)">1</text>
<text x="285.4" y="35.9">A</text>
<text x="39.7" y="36.8">13</text>
<text x="39.7" y="41.9">17</text>
<text x="67.6" y="41.9">10</text>
<text x="68.1" y="36.8">8</text>
<text x="68.1" y="39.4">9</text>
<text x="70.6" y="37.7">Col3</text>
<text x="70.6" y="40.3">SCK</text>
<text x="180.7" y="40.3">RGB</text>
<text x="196.4" y="39.4">4</text>
<text x="209.1" y="39.4">2</text>
<text x="215.4" y="39.4">4</text>
<text x="228.1" y="39.4">2</text>
<text x="234.5" y="39.4">4</text>
<text x="247.2" y="39.4">2</text>
<text x="27.9" y="42.8">XTAL1</text>
<text x="27.9" y="47.9">XTAL2</text>
<text x="39.7" y="47">16</text>
<text x="67.6" y="44.4">11</text>
<text x="67.6" y="47">28</text>
<text x="70.6" y="42.8">MOSI</text>
<text x="70.6" y="45.3">MISO</text>
<text x="169.7" y="47.9">RowA</text>
<text x="202.9" y="46.5" transform="rotate(-90 202.9 46.5)">3</text>
<text x="222" y="46.5" transform="rotate(-90 222 46.5)">3</text>
<text x="241" y="46.5" transform="rotate(-90 241 46.5)">3</text>
<text x="39.7" y="52.1">42</text>
<text x="67.6" y="49.5">29</text>
<text x="67.6" y="52.1">30</text>
<text x="70.6" y="50.4">RowC</text>
<text x="70.6" y="53">RowD</text>
<text x="40.2" y="57.1">7</text>
<text x="67.6" y="54.6">12</text>
<text x="67.6" y="59.7">31</text>
<text x="31.2" y="63.1">D+</text>
<text x="40.2" y="64.8">3</text>
<text x="40.2" y="62.2">4</text>
<text x="67.6" y="62.2">32</text>
<text x="70.6" y="63.1">Col4</text>
<text x="70.6" y="60.6">SPEAKER</text>
<text x="169.7" y="65.7">RowB</text>
<text x="202.9" y="61.7" transform="rotate(-90 202.9 61.7)">1</text>
<text x="222" y="61.7" transform="rotate(-90 222 61.7)">1</text>
<text x="241" y="61.7" transform="rotate(-90 241 61.7)">1</text>
<text x="40.2" y="69.8">6</text>
<text x="67.6" y="67.3">18</text>
<text x="67.6" y="69.8">19</text>
<text x="196.4" y="67.3">4</text>
<text x="209.1" y="67.3">2</text>
<text x="215.4" y="67.3">4</text>
<text x="228.1" y="67.3">2</text>
<text x="234.5" y="67.3">4</text>
<text x="247.2" y="67.3">2</text>
<text x="67.6" y="72.4">20</text>
<text x="67.6" y="74.9">21</text>
<text x="67.6" y="77.5">25</text>
<text x="70.6" y="73.3">RowA</text>
<text x="70.6" y="75.8">RowE</text>
<text x="202.9" y="74.4" transform="rotate(-90 202.9 74.4)">3</text>
<text x="222" y="74.4" transform="rotate(-90 222 74.4)">3</text>
<text x="241" y="74.4" transform="rotate(-90 241 74.4)">3</text>
<text x="67.6" y="80">22</text>
<text x="67.6" y="82.5">26</text>
<text x="70.6" y="80.9">RowB</text>
<text x="169.7" y="83.4">RowC</text>
<text x="10.4" y="85.9">B</text>
<text x="67.6" y="85.1">27</text>
<text x="285.4" y="85.9">B</text>
<text x="67.6" y="90.2">33</text>
<text x="68.1" y="92.7">1</text>
<text x="67.6" y="100.3">40</text>
<text x="67.6" y="97.8">41</text>
<text x="70.6" y="101.2">Col1</text>
<text x="70.6" y="98.7">Col2</text>
<text x="169.7" y="101.2">RowD</text>
<text x="67.6" y="107.9">37</text>
<text x="67.6" y="105.4">38</text>
<text x="67.6" y="102.9">39</text>
<text x="70.6" y="103.8">Col5</text>
<text x="67.6" y="110.5">36</text>
<text x="70.6" y="111.4">RGB</text>
<text x="169.7" y="119">RowE</text>
<text x="51.8" y="120.1" transform="rotate(-90 51.8 120.1)">5</text>
<text x="54.4" y="120.6" transform="rotate(-90 54.4 120.6)">15</text>
<text x="10.4" y="135.9">C</text>
<text x="209.1" y="133.3">1</text>
<text x="285.4" y="135.9">C</text>
<text x="31.3" y="142.2">1</text>
<text x="209.1" y="138.4">2</text>
<text x="212.3" y="140.4" transform="rotate(-90 212.3 140.4)">3</text>
<text x="31.3" y="149.9">2</text>
<text x="31.3" y="147.3">3</text>
<text x="82.1" y="148.2">D+</text>
<text x="139.4" y="146.1" transform="rotate(-90 139.4 146.1)">1</text>
<text x="142" y="146.1" transform="rotate(-90 142 146.1)">2</text>
<text x="144.5" y="146.1" transform="rotate(-90 144.5 146.1)">3</text>
<text x="147.1" y="146.1" transform="rotate(-90 147.1 146.1)">4</text>
<text x="149.6" y="146.1" transform="rotate(-90 149.6 146.1)">5</text>
<text x="152.1" y="146.1" transform="rotate(-90 152.1 146.1)">6</text>
<text x="168.7" y="146.1" transform="rotate(-90 168.7 146.1)">1</text>
<text x="171.2" y="146.1" transform="rotate(-90 171.2 146.1)">2</text>
<text x="173.7" y="146.1" transform="rotate(-90 173.7 146.1)">3</text>
<text x="176.3" y="146.1" transform="rotate(-90 176.3 146.1)">4</text>
<text x="193.9" y="144.4">SPEAKER</text>
<text x="205.4" y="145.3">1</text>
<text x="212.3" y="148.1" transform="rotate(-90 212.3 148.1)">2</text>
<text x="31.3" y="152.4">4</text>
<text x="142.9" y="151.9" transform="rotate(-90 142.9 151.9)">RST</text>
<text x="145.4" y="152.9" transform="rotate(-90 145.4 152.9)">MOSI</text>
<text x="148" y="152.1" transform="rotate(-90 148 152.1)">SCK</text>
<text x="153" y="152.9" transform="rotate(-90 153 152.9)">MISO</text>
<text x="172.1" y="150.7" transform="rotate(-90 172.1 150.7)">D+</text>
<text x="22.6" y="156.9" transform="rotate(-90 22.6 156.9)">6</text>
<text x="25.1" y="156.9" transform="rotate(-90 25.1 156.9)">5</text>
<text x="53.6" y="162" transform="rotate(-90 53.6 162)">5</text>
<text x="101" y="163.3" transform="rotate(-90 101 163.3)">XTAL1</text>
<text x="107.7" y="167.7" transform="rotate(-90 107.7 167.7)">2</text>
<text x="116.2" y="163.3" transform="rotate(-90 116.2 163.3)">XTAL2</text>
<text x="41.4" y="170.7">6</text>
<text x="61.7" y="170.7">4</text>
<text x="104.3" y="171.4">1</text>
<text x="110.6" y="171.4">3</text>
<text x="41.4" y="175.8">1</text>
<text x="61.7" y="175.8">3</text>
<text x="107.7" y="176.6" transform="rotate(-90 107.7 176.6)">4</text>
<text x="10.4" y="185.9">D</text>
<text x="53.6" y="182.3" transform="rotate(-90 53.6 182.3)">2</text>
<text x="285.4" y="185.9">D</text>
<text x="35" y="199.9">1</text>
<text x="85" y="199.9">2</text>
<text x="135" y="199.9">3</text>
<text x="185" y="199.9">4</text>
<text x="235" y="199.9">5</text>
<text x="285" y="199.9">6</text>
</g>
<g font-size="1.8" fill="#008484">
<text x="36.7" y="19.4">VCC</text>
<text x="53.2" y="19.4">VCC</text>
<text x="38.8" y="29.2" transform="rotate(-90 38.8 29.2)">10K</text>
<text x="39.6" y="28.9">R3</text>
<text x="201.8" y="28.3">VCC</text>
<text x="220.8" y="28.3">VCC</text>
<text x="239.9" y="28.3">VCC</text>
<text x="25.1" y="32.8">SW_Push</text>
<text x="27.3" y="30.5">SW0</text>
<text x="92.5" y="35.4">SW_Push</text>
<text x="93.5" y="33.1">SW_A1</text>
<text x="107.7" y="35.4">SW_Push</text>
<text x="108.7" y="33.1">SW_A2</text>
<text x="122.9" y="35.4">SW_Push</text>
<text x="124" y="33.1">SW_A3</text>
<text x="138.2" y="35.4">SW_Push</text>
<text x="139.2" y="33.1">SW_A4</text>
<text x="153.4" y="35.4">SW_Push</text>
<text x="154.4" y="33.1">SW_A5</text>
<text x="42.4" y="37.7">RESET</text>
<text x="52.7" y="37.5" transform="rotate(-90 52.7 37.5)">UVCC</text>
<text x="55.2" y="36.2" transform="rotate(-90 55.2 36.2)">VCC</text>
<text x="57.8" y="37.5" transform="rotate(-90 57.8 37.5)">AVCC</text>
<text x="63.4" y="37.7">PB0</text>
<text x="63.4" y="40.3">PB1</text>
<text x="189" y="40.3">470</text>
<text x="189.4" y="37.8">R5</text>
<text x="198.4" y="40.3">DIN</text>
<text x="203" y="40.3">DOUT</text>
<text x="203.8" y="38.5" transform="rotate(-90 203.8 38.5)">VDD</text>
<text x="217.4" y="40.3">DIN</text>
<text x="222.1" y="40.3">DOUT</text>
<text x="222.9" y="38.5" transform="rotate(-90 222.9 38.5)">VDD</text>
<text x="236.5" y="40.3">DIN</text>
<text x="241.1" y="40.3">DOUT</text>
<text x="241.9" y="38.5" transform="rotate(-90 241.9 38.5)">VDD</text>
<text x="19.8" y="43.4">GND</text>
<text x="42.4" y="47.9">XTAL2</text>
<text x="42.4" y="42.8">XTAL1</text>
<text x="63.4" y="42.8">PB2</text>
<text x="63.4" y="45.3">PB3</text>
<text x="63.4" y="47.9">PB4</text>
<text x="95" y="42.8">D_A1</text>
<text x="98.2" y="45.1">D</text>
<text x="110.2" y="42.8">D_A2</text>
<text x="113.5" y="45.1">D</text>
<text x="125.5" y="42.8">D_A3</text>
<text x="128.7" y="45.1">D</text>
<text x="140.7" y="42.8">D_A4</text>
<text x="144" y="45.1">D</text>
<text x="155.9" y="42.8">D_A5</text>
<text x="159.2" y="45.1">D</text>
<text x="203.8" y="44.4" transform="rotate(-90 203.8 44.4)">VSS</text>
<text x="205.9" y="47.9">D1</text>
<text x="222.9" y="44.4" transform="rotate(-90 222.9 44.4)">VSS</text>
<text x="225" y="47.9">D2</text>
<text x="241.9" y="44.4" transform="rotate(-90 241.9 44.4)">VSS</text>
<text x="244" y="47.9">D3</text>
<text x="32.9" y="52.4">VCC</text>
<text x="42.4" y="53">AREF</text>
<text x="63.4" y="50.4">PB5</text>
<text x="63.4" y="53">PB6</text>
<text x="92.5" y="53.2">SW_Push</text>
<text x="93.5" y="50.8">SW_B1</text>
<text x="107.7" y="53.2">SW_Push</text>
<text x="108.7" y="50.8">SW_B2</text>
<text x="122.9" y="53.2">SW_Push</text>
<text x="124" y="50.8">SW_B3</text>
<text x="138.2" y="53.2">SW_Push</text>
<text x="139.2" y="50.8">SW_B4</text>
<text x="153.4" y="53.2">SW_Push</text>
<text x="154.4" y="50.8">SW_B5</text>
<text x="201.4" y="52.3">GND</text>
<text x="206.2" y="50.5">WS2812B</text>
<text x="220.4" y="52.3">GND</text>
<text x="225.2" y="50.5">WS2812B</text>
<text x="239.5" y="52.3">GND</text>
<text x="244.3" y="50.5">WS2812B</text>
<text x="42.4" y="58">VBUS</text>
<text x="63.4" y="55.5">PB7</text>
<text x="201.8" y="56.2">VCC</text>
<text x="220.8" y="56.2">VCC</text>
<text x="239.9" y="56.2">VCC</text>
<text x="42.4" y="63.1">D+</text>
<text x="63.4" y="60.6">PC6</text>
<text x="63.4" y="63.1">PC7</text>
<text x="94.9" y="60.6">D_B1</text>
<text x="98.2" y="62.9">D</text>
<text x="110.1" y="60.6">D_B2</text>
<text x="113.5" y="62.9">D</text>
<text x="125.4" y="60.6">D_B3</text>
<text x="128.7" y="62.9">D</text>
<text x="140.6" y="60.6">D_B4</text>
<text x="144" y="62.9">D</text>
<text x="155.9" y="60.6">D_B5</text>
<text x="159.2" y="62.9">D</text>
<text x="42.4" y="70.7">UCAP</text>
<text x="63.4" y="68.2">PD0</text>
<text x="63.4" y="70.7">PD1</text>
<text x="92.5" y="70.9">SW_Push</text>
<text x="93.5" y="68.6">SW_C1</text>
<text x="107.7" y="70.9">SW_Push</text>
<text x="108.7" y="68.6">SW_C2</text>
<text x="122.9" y="70.9">SW_Push</text>
<text x="124" y="68.6">SW_C3</text>
<text x="138.2" y="70.9">SW_Push</text>
<text x="139.2" y="68.6">SW_C4</text>
<text x="153.4" y="70.9">SW_Push</text>
<text x="154.4" y="68.6">SW_C5</text>
<text x="198.4" y="68.2">DIN</text>
<text x="203" y="68.2">DOUT</text>
<text x="203.8" y="66.5" transform="rotate(-90 203.8 66.5)">VDD</text>
<text x="217.4" y="68.2">DIN</text>
<text x="222.1" y="68.2">DOUT</text>
<text x="222.9" y="66.5" transform="rotate(-90 222.9 66.5)">VDD</text>
<text x="236.5" y="68.2">DIN</text>
<text x="241.1" y="68.2">DOUT</text>
<text x="241.9" y="66.5" transform="rotate(-90 241.9 66.5)">VDD</text>
<text x="35.8" y="75.9">C8</text>
<text x="63.4" y="73.3">PD2</text>
<text x="63.4" y="75.8">PD3</text>
<text x="203.8" y="72.4" transform="rotate(-90 203.8 72.4)">VSS</text>
<text x="205.9" y="75.9">D4</text>
<text x="222.9" y="72.4" transform="rotate(-90 222.9 72.4)">VSS</text>
<text x="225" y="75.9">D5</text>
<text x="241.9" y="72.4" transform="rotate(-90 241.9 72.4)">VSS</text>
<text x="244" y="75.9">D6</text>
<text x="35.8" y="80.9">1uF</text>
<text x="63.4" y="80.9">PD5</text>
<text x="63.4" y="78.4">PD4</text>
<text x="63.4" y="83.4">PD6</text>
<text x="94.9" y="78.4">D_C1</text>
<text x="98.2" y="80.7">D</text>
<text x="110.1" y="78.4">D_C2</text>
<text x="113.5" y="80.7">D</text>
<text x="125.4" y="78.4">D_C3</text>
<text x="128.7" y="80.7">D</text>
<text x="140.6" y="78.4">D_C4</text>
<text x="144" y="80.7">D</text>
<text x="155.9" y="78.4">D_C5</text>
<text x="159.2" y="80.7">D</text>
<text x="201.4" y="80.3">GND</text>
<text x="206.2" y="78.4">WS2812B</text>
<text x="220.4" y="80.3">GND</text>
<text x="225.2" y="78.4">WS2812B</text>
<text x="239.5" y="80.3">GND</text>
<text x="244.3" y="78.4">WS2812B</text>
<text x="32.5" y="86.6">GND</text>
<text x="63.4" y="86">PD7</text>
<text x="73.8" y="88.6">R4</text>
<text x="92.5" y="88.7">SW_Push</text>
<text x="93.5" y="86.4">SW_D1</text>
<text x="107.7" y="88.7">SW_Push</text>
<text x="108.7" y="86.4">SW_D2</text>
<text x="122.9" y="88.7">SW_Push</text>
<text x="124" y="86.4">SW_D3</text>
<text x="138.2" y="88.7">SW_Push</text>
<text x="139.2" y="86.4">SW_D4</text>
<text x="153.4" y="88.7">SW_Push</text>
<text x="154.4" y="86.4">SW_D5</text>
<text x="192.9" y="84.2">VCC</text>
<text x="58.8" y="91.1">HWB/PE2</text>
<text x="63.4" y="93.6">PE6</text>
<text x="73.3" y="91.1">10K</text>
<text x="195.8" y="93.6">C9</text>
<text x="204.7" y="93.6">C10</text>
<text x="213.6" y="93.6">C11</text>
<text x="222.5" y="93.6">C12</text>
<text x="231.4" y="93.6">C13</text>
<text x="240.3" y="93.6">C14</text>
<text x="249.2" y="93.6">C15</text>
<text x="63.6" y="101.2">PF1</text>
<text x="63.6" y="98.7">PF0</text>
<text x="78.2" y="98">GND</text>
<text x="94.9" y="96.2">D_D1</text>
<text x="98.2" y="98.5">D</text>
<text x="110.1" y="96.2">D_D2</text>
<text x="113.5" y="98.5">D</text>
<text x="125.4" y="96.2">D_D3</text>
<text x="128.7" y="98.5">D</text>
<text x="140.6" y="96.2">D_D4</text>
<text x="144" y="98.5">D</text>
<text x="155.9" y="96.2">D_D5</text>
<text x="159.2" y="98.5">D</text>
<text x="195.9" y="98.7">47uF</text>
<text x="204.9" y="98.7">0.1uF</text>
<text x="213.7" y="98.7">0.1uF</text>
<text x="222.6" y="98.7">0.1uF</text>
<text x="231.5" y="98.7">0.1uF</text>
<text x="240.4" y="98.7">0.1uF</text>
<text x="249.3" y="98.7">0.1uF</text>
<text x="63.6" y="106.3">PF5</text>
<text x="63.6" y="103.8">PF4</text>
<text x="92.5" y="106.5">SW_Push</text>
<text x="93.5" y="104.2">SW_E1</text>
<text x="107.7" y="106.5">SW_Push</text>
<text x="108.8" y="104.2">SW_E2</text>
<text x="122.9" y="106.5">SW_Push</text>
<text x="124" y="104.2">SW_E3</text>
<text x="138.2" y="106.5">SW_Push</text>
<text x="139.2" y="104.2">SW_E4</text>
<text x="153.4" y="106.5">SW_Push</text>
<text x="154.5" y="104.2">SW_E5</text>
<text x="63.6" y="111.4">PF7</text>
<text x="63.6" y="108.8">PF6</text>
<text x="95" y="113.9">D_E1</text>
<text x="110.2" y="113.9">D_E2</text>
<text x="125.5" y="113.9">D_E3</text>
<text x="140.7" y="113.9">D_E4</text>
<text x="156" y="113.9">D_E5</text>
<text x="192.5" y="109.5">GND</text>
<text x="52.7" y="117.9" transform="rotate(-90 52.7 117.9)">UGND</text>
<text x="55.2" y="117.9" transform="rotate(-90 55.2 117.9)">GND</text>
<text x="98.2" y="116.3">D</text>
<text x="113.5" y="116.3">D</text>
<text x="128.7" y="116.3">D</text>
<text x="144" y="116.3">D</text>
<text x="159.2" y="116.3">D</text>
<text x="48.4" y="124.1">U1</text>
<text x="209.4" y="122.3">VCC</text>
<text x="36" y="126.7">ATmega32U4-AU</text>
<text x="52.8" y="128.5">GND</text>
<text x="211.4" y="131.3" transform="rotate(-90 211.4 131.3)">470</text>
<text x="213.9" y="130.9" transform="rotate(-90 213.9 130.9)">R6</text>
<text x="25.8" y="136.4">J1</text>
<text x="79.9" y="136.2">VCC</text>
<text x="90" y="136.2">VCC</text>
<text x="201.5" y="135.6">BZ1</text>
<text x="21" y="138.7">USB_B_Micro</text>
<text x="24.6" y="143.1">VBUS</text>
<text x="154.8" y="143.9">J0</text>
<text x="179" y="143.9">J1A1</text>
<text x="199" y="138.1">Buzzer</text>
<text x="213.7" y="143.3">Q1</text>
<text x="225.1" y="143.2">C16</text>
<text x="27.2" y="148.2">D+</text>
<text x="72.5" y="145.7">R1</text>
<text x="72.7" y="148.3">22</text>
<text x="92.9" y="145.7">C3</text>
<text x="101.8" y="145.7">C4</text>
<text x="110.7" y="145.7">C5</text>
<text x="119.6" y="145.7">C6</text>
<text x="128.5" y="145.7">C7</text>
<text x="155.3" y="146.2">Conn_01x06</text>
<text x="179.4" y="146.2">Conn_01x04</text>
<text x="201.3" y="148.7" transform="rotate(-90 201.3 148.7)">R7</text>
<text x="203.9" y="149.2" transform="rotate(-90 203.9 149.2)">10K</text>
<text x="214.1" y="145.6">2N7002</text>
<text x="225.1" y="148.3">10uF</text>
<text x="23.5" y="154.2" transform="rotate(-90 23.5 154.2)">Shield</text>
<text x="26" y="154.2" transform="rotate(-90 26 154.2)">GND</text>
<text x="27.7" y="153.3">ID</text>
<text x="51" y="155.2">U2</text>
<text x="72.5" y="153.3">R2</text>
<text x="72.7" y="150.8">22</text>
<text x="92.9" y="150.8">1uF</text>
<text x="102" y="150.8">0.1uF</text>
<text x="110.9" y="150.8">0.1uF</text>
<text x="119.8" y="150.8">0.1uF</text>
<text x="128.6" y="150.8">10uF</text>
<text x="209" y="153.9">GND</text>
<text x="221.7" y="153.9">GND</text>
<text x="46" y="157.5">USBLC6-2SC6</text>
<text x="89.6" y="161.5">GND</text>
<text x="137.9" y="156.5">GND</text>
<text x="147.5" y="156.3">VCC</text>
<text x="167.1" y="156.5">GND</text>
<text x="174.2" y="156.3">VCC</text>
<text x="201.4" y="156.5">GND</text>
<text x="23.6" y="165.3">GND</text>
<text x="51.8" y="164" transform="rotate(-90 51.8 164)">VBUS</text>
<text x="106.8" y="163.5">Y1</text>
<text x="142.4" y="167.4">MH0</text>
<text x="40.5" y="174">IO1</text>
<text x="40.5" y="168.9">IO1</text>
<text x="60.8" y="174">IO2</text>
<text x="60.8" y="168.9">IO2</text>
<text x="142.4" y="172.5">MH1</text>
<text x="142.8" y="169.7">MountingHole</text>
<text x="93" y="177.2">22pF</text>
<text x="95" y="174.9">C1</text>
<text x="118.7" y="175">C2</text>
<text x="118.8" y="177.3">22pF</text>
<text x="142.4" y="177.6">MH2</text>
<text x="142.8" y="174.8">MountingHole</text>
<text x="142.8" y="179.9">MountingHole</text>
<text x="51.8" y="183.8" transform="rotate(-90 51.8 183.8)">GND</text>
<text x="142.4" y="182.6">MH3</text>
<text x="142.8" y="185">MountingHole</text>
<text x="50.2" y="189.5">GND</text>
<text x="106.1" y="189.5">GND</text>
</g>
<text font-size="1.8" fill="#008400" x="102.2" y="166">Crystal_GND24</text>
<g font-size="1.1" fill="#840000">
<text x="204.3" y="44.2">RGB</text>
<text x="223.4" y="44.2">RGB</text>
<text x="242.4" y="44.2">RGB</text>
<text x="204.3" y="72.2">RGB</text>
<text x="223.4" y="72.2">RGB</text>
<text x="242.4" y="72.2">RGB</text>
</g>
</svg>
